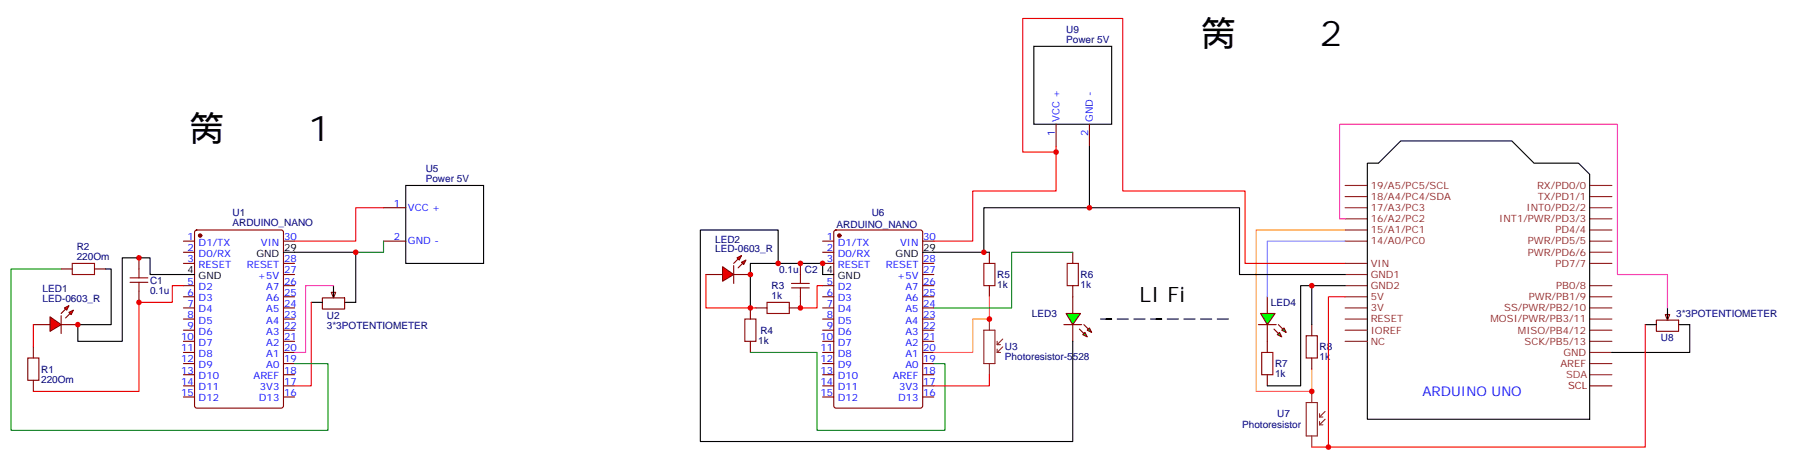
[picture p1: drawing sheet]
<svg xmlns="http://www.w3.org/2000/svg" width="569mm" height="146mm" viewBox="0 0 569 146" stroke-linecap="round" stroke-linejoin="round" font-family="sans-serif">
<g fill="none" stroke="#870000" stroke-width=".35">
<path d="M58.2 76.4h3.5M58.2 79.9h3.5M62 73.1l.4-.2h26.9l.6 .4 .1 55.3-.5 .7h-27.1l-.6-.4-.1-55.3zM90 76.4h3.5M58.2 83.5h3.5M58.2 90.5h3.5M58.2 94.1h3.5M58.2 97.6h3.5M90 83.5h3.5M90 90.5h3.5M90 94.1h3.5M90 97.6h3.5"/>
<path d="M90 87h3.5M10.6 109.9v3.6M58.2 101.1h3.5M58.2 104.6h3.5M58.2 108.2h3.5M58.2 111.7h3.5M58.2 115.2h3.5M58.2 118.7h3.5M90 101.1h3.5M90 104.6h3.5M90 108.2h3.5M90 111.7h3.5"/>
<path d="M90 115.2h3.5M90 118.7h3.5M10.6 120.5v3.5M58.2 122.3h3.5M58.2 125.8h3.5M90 122.3h3.5M90 125.8h3.5"/>
</g>
<circle cx="63.5" cy="74.6" r=".53" fill="#870000" stroke="#870000" stroke-width=".35"/>
<path d="M90 79.9h3.5M58.2 87h3.5" fill="none" stroke="#000" stroke-width=".35"/>
<path d="M8.8 113.5h3.5v7h-3.5z" fill="none" stroke="#a10000" stroke-width=".35"/>
<g fill="#f00" stroke="#870000" stroke-width=".35">
<path d="M15.9 100.4l3.5 2.5-3.5 2.1z"/>
<path d="M19.4 100v5.7z"/>
</g>
<g fill="#870000" stroke="#870000" stroke-width=".35">
<path d="M20.8 97.9l-1.4 1.4z"/>
<path d="M20.8 100.8l1.4-1.5z"/>
</g>
<g fill="#f00" stroke="#870000" stroke-width=".35">
<path d="M20.5 97.6l1.4-.7-.7 1.4z"/>
<path d="M21.9 99l1.4-.7-.7 1.4z"/>
</g>
<path d="M10.6 102.9h5.3M19.4 102.9h5.3" fill="none" stroke="#870000" stroke-width=".35"/>
<path d="M58.2 90.5h-3.5v5.3h-10.6v28.2h-33.5M10.6 102.9v7" fill="none" stroke="#f00" stroke-width=".35"/>
<path d="M105.1 92.6h1.4l-.7 1.8z" fill="#f0f0f0" stroke="#870000" stroke-width=".35"/>
<g fill="none" stroke="#870000" stroke-width=".35">
<path d="M121.7 65.8h7.1M121.7 76.4h7.1M261.1 76.4h3.5M261.1 79.9h3.5M264.8 73.1l.5-.2h26.8l.7 .4v55.3l-.5 .7h-27l-.7-.4v-55.3zM292.8 76.4h3.5M19.4 85.2h3.5M30 85.2h3.5M44.1 81.7v3.5M44.1 92.3v3.5M102.3 94.4h7.1v3.5h-7.1zM105.8 91.9v1.8"/>
<path d="M261.1 83.5h3.5M261.1 90.5h3.5M261.1 94.1h3.5M261.1 97.6h3.5M292.8 83.5h3.5M292.8 90.5h3.5M292.8 94.1h3.5M292.8 97.6h3.5M292.8 87h3.5M261.1 101.1h3.5M261.1 104.6h3.5M261.1 108.2h3.5"/>
<path d="M261.1 111.7h3.5M261.1 115.2h3.5M261.1 118.7h3.5M292.8 101.1h3.5M292.8 104.6h3.5M292.8 108.2h3.5M292.8 111.7h3.5M292.8 115.2h3.5M292.8 118.7h3.5M261.1 122.3h3.5M261.1 125.8h3.5M292.8 122.3h3.5"/>
<path d="M292.8 125.8h3.5"/>
</g>
<path d="M128.8 58.8h24.7v24.7h-24.7zM93.5 79.9h19.4v15.9h-3.5M292.8 79.9h3.5M98.8 95.8h3.5M105.8 90.5v3.6M261.1 87h3.5" fill="none" stroke="#000" stroke-width=".35"/>
<path d="M121.7 65.8h-8.8v10.6h-19.4M98.8 95.8v26.5h-5.3" fill="none" stroke="#f00" stroke-width=".35"/>
<path d="M105.8 90.5h-8.8v21.2h-3.5" fill="none" stroke="#f0f" stroke-width=".35"/>
<path d="M22.9 83.5h7.1v3.5h-7.1zM41.3 89.5h5.6M41.3 88.1h5.6M44.1 85.2v2.9M44.1 89.5v2.8" fill="none" stroke="#a10000" stroke-width=".35"/>
<path d="M121.7 76.4v3.5h-8.8" fill="none" stroke="#008700" stroke-width=".35"/>
<circle cx="266.3" cy="74.6" r=".53" fill="#870000" stroke="#870000" stroke-width=".35"/>
<g fill="#f00" stroke="#870000" stroke-width=".35">
<path d="M229.3 84.5l3.5 2.5-3.5 2.1z"/>
<path d="M232.8 84.2v5.6z"/>
</g>
<g fill="#870000" stroke="#870000" stroke-width=".35">
<path d="M234.2 82.1l-1.4 1.4z"/>
<path d="M234.2 84.9l1.5-1.4z"/>
</g>
<g fill="#f00" stroke="#870000" stroke-width=".35">
<path d="M233.9 81.7l1.4-.7-.7 1.4z"/>
<path d="M235.3 83.1l1.4-.7-.7 1.4z"/>
</g>
<path d="M314 79.9v3.6M224 87h5.3M232.8 87h5.3M238.1 97.6v3.5M314 90.5v3.6M340.4 94.1v5.2M238.1 108.2v3.5M340.4 102.9v5.3" fill="none" stroke="#870000" stroke-width=".35"/>
<path d="M296.3 79.9h17.7M261.1 87v-3.5h-23v14.1" fill="none" stroke="#000" stroke-width=".35"/>
<path d="M312.2 83.5h3.5v7h-3.5zM236.4 101.1h3.5v7.1h-3.5z" fill="none" stroke="#a10000" stroke-width=".35"/>
<path d="M238.1 111.7h21.2v24.7h40.6v-21.2h-3.6" fill="none" stroke="#008700" stroke-width=".35"/>
<path d="M312.2 104.6h3.5v10.6h-3.5zM314 101.1v3.5M314 115.2v3.5M316.4 109.2h1.1M316.4 108.2v1M316.4 110.6v1.1M316.4 111.7h1.1M318.2 107.5l-1.8 1.7M318.2 109.9l-1.8 1.8" fill="none" stroke="#8c2424" stroke-width=".35"/>
<path d="M314 94.1v7h-5.3v10.6h-12.4" fill="none" stroke="#f90" stroke-width=".35"/>
<path d="M314 118.7v3.6h-17.7" fill="none" stroke="#f00" stroke-width=".35"/>
<g fill="#0f0" stroke="#870000" stroke-width=".35">
<path d="M343.6 106l.7-.7 .7 1.5z"/>
<path d="M345.7 103.9l.7 1.4-1.4-.7z"/>
</g>
<g fill="#870000" stroke="#870000" stroke-width=".35">
<path d="M342.5 104.3l1.5 1.4z"/>
<path d="M344 102.9l1.4 1.4z"/>
</g>
<path d="M337.6 102.9h5.7z" fill="#f00" stroke="#870000" stroke-width=".35"/>
<path d="M338.3 99.3h4.6l-2.5 3.6z" fill="#0f0" stroke="#870000" stroke-width=".35"/>
<path d="M243.4 95.8h7.1v3.5h-7.1zM251.2 91.2h5.6M251.2 89.8h5.6M254 87v2.8M254 91.2v2.9M338.7 83.5h3.5v7h-3.5z" fill="none" stroke="#a10000" stroke-width=".35"/>
<path d="M340.4 79.9v3.6M239.9 97.6h3.5M254 94.1v3.5h-3.5M254 83.5v3.5M340.4 90.5v3.6M402.2 94.1v5.2M402.2 102.9v5.3" fill="none" stroke="#870000" stroke-width=".35"/>
<path d="M224 87v10.6h15.9M261.1 90.5h-1.8v7.1h-5.3" fill="none" stroke="#f00" stroke-width=".35"/>
<path d="M433.9 51.7h3.5l7.1-7h35.3l7 7h14.1l3.6 3.5v77.7h-70.6zM33.5 85.2h1.8v17.7h-10.6v5.3h14.1v-26.5h8.8v5.3h10.6M246.9 83.5v-10.6h-24.7v67h118.2v-31.7" fill="none" stroke="#000" stroke-width=".35"/>
<path d="M340.4 79.9h-19.4v17.7h-24.7M19.4 85.2h-15.9v51.2h100.6v-21.2h-10.6" fill="none" stroke="#008700" stroke-width=".35"/>
<g fill="none" stroke="#8c2424" stroke-width=".35">
<path d="M426.9 58.8h7M504.5 58.8h7M426.9 62.3h7M426.9 65.8h7M426.9 69.4h7M426.9 72.9h7M426.9 76.4h7M504.5 62.3h7M504.5 65.8h7M504.5 69.4h7M504.5 72.9h7M504.5 76.4h7"/>
<path d="M504.5 79.9h7M426.9 83.5h7M426.9 90.5h7M426.9 94.1h7M426.9 97.6h7M426.9 87h7M504.5 83.5h7M504.5 90.5h7M504.5 94.1h7M504.5 97.6h7M426.9 101.1h7M426.9 104.6h7"/>
<path d="M426.9 108.2h7M504.5 101.1h7M504.5 104.6h7M504.5 108.2h7M504.5 111.7h7M504.5 115.2h7"/>
</g>
<path d="M504.5 118.7h7" fill="none" stroke="#933" stroke-width=".35"/>
<path d="M504.5 122.3h7" fill="none" stroke="#900" stroke-width=".35"/>
<g fill="#0f0" stroke="#870000" stroke-width=".35">
<path d="M406 105.3l.8 1.5-1.5-.8z"/>
<path d="M406.8 104.6l.7-.7 .7 1.4z"/>
</g>
<g fill="#870000" stroke="#870000" stroke-width=".35">
<path d="M404.3 104.3l1.4 1.4z"/>
<path d="M405.7 102.9l1.4 1.4z"/>
</g>
<path d="M399.3 102.9h5.7z" fill="#f00" stroke="#870000" stroke-width=".35"/>
<path d="M400 99.3h4.6l-2.4 3.6z" fill="#0f0" stroke="#870000" stroke-width=".35"/>
<path d="M426.9 76.4h-24.7v17.7" fill="none" stroke="#96f" stroke-width=".35"/>
<path d="M400.4 111.7h3.5v7h-3.5zM414.5 106.4h3.5v7.1h-3.5z" fill="none" stroke="#a10000" stroke-width=".35"/>
<path d="M402.2 108.2v3.5M402.2 118.7v3.6M416.3 102.9v3.5M416.3 113.5v3.5" fill="none" stroke="#870000" stroke-width=".35"/>
<path d="M416.3 90.5v12.4M426.9 90.5h-14.2v31.8h-10.5" fill="none" stroke="#000" stroke-width=".35"/>
<path d="M426.9 72.9h-28.3v51.1h17.7v-7" fill="none" stroke="#f90" stroke-width=".35"/>
<path d="M414.5 127.6h3.5v10.5h-3.5zM416.3 124v3.6M416.3 138.1v3.6M418.7 132.2h1.1M418.7 131.1v1.1M418.7 133.6v1M418.7 134.6h1.1M420.5 130.4l-1.8 1.8M420.5 132.9l-1.8 1.7" fill="none" stroke="#8c2424" stroke-width=".35"/>
<path d="M426.9 94.1h-5.3v47.6h-5.3" fill="none" stroke="#f00" stroke-width=".35"/>
<path d="M528.5 99.7h1.4l-.7 1.8z" fill="#f0f0f0" stroke="#870000" stroke-width=".35"/>
<path d="M335.1 39.4v7M345.7 39.4v7M529.2 99v1.8M525.6 101.5h7.1v3.5h-7.1z" fill="none" stroke="#870000" stroke-width=".35"/>
<g fill="none" stroke="#000" stroke-width=".35">
<path d="M328.1 14.7h24.7v24.7h-24.7zM345.7 46.4v19.4h-33.5v14.1M345.7 65.8h47.6v21.2h33.6M529.2 97.6v3.5M349.2 101.1h3.6h-1.8M354.5 101.1h3.6M359.8 101.1h3.6M365.1 101.1h3.6h-1.8M370.4 101.1h3.5M375.7 101.1h3.5M381 101.1h3.5M386.3 101.1h3.5"/>
<path d="M522.1 102.9h3.5M532.7 102.9h3.5v8.8h-24.7"/>
</g>
<path d="M335.1 46.4v14.1h-26.4v15.9h-12.4M335.1 48.2h-10.5v-42.3h31.7v54.6h38.8v23h31.8M522.1 102.9v38.8h-100.5" fill="none" stroke="#f00" stroke-width=".35"/>
<path d="M426.9 69.4h-1.8v-30h88.2v47.6h15.9v10.6" fill="none" stroke="#f0f" stroke-width=".35"/>
<g fill="#c00">
<circle cx="112.9" cy="79.9" r=".88"/>
<circle cx="44.1" cy="95.8" r=".88"/>
<circle cx="238.1" cy="87" r=".88"/>
<circle cx="314" cy="101.1" r=".88"/>
<circle cx="24.7" cy="102.9" r=".88"/>
<circle cx="44.1" cy="81.7" r=".88"/>
<circle cx="238.1" cy="97.6" r=".88"/>
<circle cx="261.1" cy="83.5" r=".88"/>
<circle cx="246.9" cy="83.5" r=".88"/>
<circle cx="254" cy="97.6" r=".88"/>
<circle cx="254" cy="83.5" r=".88"/>
<circle cx="416.3" cy="90.5" r=".88"/>
<circle cx="416.3" cy="124" r=".88"/>
<circle cx="312.2" cy="79.9" r=".88"/>
<circle cx="345.7" cy="65.8" r=".88"/>
<circle cx="335.1" cy="48.2" r=".88"/>
<circle cx="421.6" cy="141.7" r=".88"/>
</g>
<g font-size="11.3">
<text x="381" y="14.7">䇤ὂ됢 2</text>
<text x="60" y="44.7">䇤ὂ됢 1</text>
</g>
<text font-size="6.7" x="361.6" y="95.8">LI Fi</text>
<text font-size="4.2" fill="#00f" x="451.4" y="125.5">ARDUINO UNO</text>
<g font-size="3.2" fill="#000080">
<text x="338.3" y="10.4">U9</text>
<text x="338.3" y="13.6">Power 5V</text>
<text x="135.1" y="57.7">Power 5V</text>
<text x="135.1" y="54.5">U5</text>
<text x="73.8" y="71.7">ARDUINO_NANO</text>
<text x="73.8" y="68.6">U1</text>
<text x="276.6" y="68.6">U6</text>
<text x="227" y="76.9">LED2</text>
<text x="265.5" y="72.2">ARDUINO_NANO</text>
<text x="24.4" y="82.4">220Om</text>
<text x="24.4" y="79.2">R2</text>
<text x="227" y="79.9">LED-0603_R</text>
<text x="47.6" y="89.9">C1</text>
<text x="247.3" y="86.4">0.1u</text>
<text x="255.4" y="86.4">C2</text>
<text x="316.4" y="88.1">R5</text>
<text x="342.9" y="88.1">R6</text>
<text x="13.5" y="95.8">LED-0603_R</text>
<text x="13.5" y="92.6">LED1</text>
<text x="47.6" y="93.1">0.1u</text>
<text x="244.8" y="94.8">1k</text>
<text x="244.8" y="91.6">R3</text>
<text x="316.4" y="91.3">1k</text>
<text x="342.9" y="91.3">1k</text>
<text x="103.7" y="101">U2</text>
<text x="327.5" y="100.5">LED3</text>
<text x="403.3" y="96.9">LED4</text>
<text x="531.9" y="100.5">3*3POTENTIOMETER</text>
<text x="103.7" y="104.2">3*3POTENTIOMETER</text>
<text x="241.3" y="105.8">R4</text>
<text x="240.6" y="109">1k</text>
<text x="318.9" y="111.1">U3</text>
<text x="418.7" y="111.1">R8</text>
<text x="527.1" y="108">U8</text>
<text x="13.1" y="118.1">R1</text>
<text x="318.9" y="114.2">Photoresistor-5528</text>
<text x="404.6" y="119.5">1k</text>
<text x="404.6" y="116.4">R7</text>
<text x="418.7" y="114.2">1k</text>
<text x="13.1" y="121.3">220Om</text>
<text x="394.2" y="135.8">Photoresistor</text>
<text x="405.4" y="132.2">U7</text>
</g>
<g font-size="3.2" fill="#00f">
<text x="336.2" y="38.7" transform="rotate(-90 336.2 38.7)">VCC +</text>
<text x="346.8" y="38.7" transform="rotate(-90 346.8 38.7)">GND -</text>
<text x="334.8" y="43.2" transform="rotate(-90 334.8 43.2)">1</text>
<text x="345.4" y="43.2" transform="rotate(-90 345.4 43.2)">2</text>
<text x="125" y="65.5">1</text>
<text x="129.5" y="66.9">VCC +</text>
<text x="59.5" y="76.1">1</text>
<text x="63" y="77.8">D1/TX</text>
<text x="82.8" y="77.8">VIN</text>
<text x="90.1" y="76.1">30</text>
<text x="125" y="76.1">2</text>
<text x="129.5" y="77.5">GND -</text>
<text x="262.4" y="76.1">1</text>
<text x="265.9" y="77.8">D1/TX</text>
<text x="285.6" y="77.8">VIN</text>
<text x="293" y="76.1">30</text>
<text x="59.5" y="79.6">2</text>
<text x="59.5" y="83.1">3</text>
<text x="63" y="81.4">D0/RX</text>
<text x="90.1" y="83.1">28</text>
<text x="262.4" y="79.6">2</text>
<text x="262.4" y="83.1">3</text>
<text x="265.9" y="81.4">D0/RX</text>
<text x="293" y="83.1">28</text>
<text x="63" y="84.9">RESET</text>
<text x="78.3" y="84.9">RESET</text>
<text x="81.9" y="88.4">+5V</text>
<text x="90.1" y="86.6">27</text>
<text x="265.9" y="84.9">RESET</text>
<text x="281.2" y="84.9">RESET</text>
<text x="284.7" y="88.4">+5V</text>
<text x="293" y="86.6">27</text>
<text x="59.5" y="90.2">5</text>
<text x="59.5" y="93.7">6</text>
<text x="63" y="91.9">D2</text>
<text x="63" y="95.5">D3</text>
<text x="84.5" y="95.5">A6</text>
<text x="84.5" y="91.9">A7</text>
<text x="90.1" y="93.7">25</text>
<text x="90.1" y="90.2">26</text>
<text x="262.4" y="90.2">5</text>
<text x="262.4" y="93.7">6</text>
<text x="265.9" y="91.9">D2</text>
<text x="265.9" y="95.5">D3</text>
<text x="287.3" y="95.5">A6</text>
<text x="287.3" y="91.9">A7</text>
<text x="293" y="93.7">25</text>
<text x="293" y="90.2">26</text>
<text x="59.5" y="97.2">7</text>
<text x="59.5" y="100.8">8</text>
<text x="63" y="99">D4</text>
<text x="84.5" y="99">A5</text>
<text x="90.1" y="100.8">23</text>
<text x="90.1" y="97.2">24</text>
<text x="262.4" y="97.2">7</text>
<text x="262.4" y="100.8">8</text>
<text x="265.9" y="99">D4</text>
<text x="287.3" y="99">A5</text>
<text x="293" y="100.8">23</text>
<text x="293" y="97.2">24</text>
<text x="57.5" y="107.8">10</text>
<text x="59.5" y="104.3">9</text>
<text x="63" y="102.5">D5</text>
<text x="63" y="106">D6</text>
<text x="84.5" y="106">A3</text>
<text x="84.5" y="102.5">A4</text>
<text x="90.1" y="107.8">21</text>
<text x="90.1" y="104.3">22</text>
<text x="260.4" y="107.8">10</text>
<text x="262.4" y="104.3">9</text>
<text x="265.9" y="102.5">D5</text>
<text x="265.9" y="106">D6</text>
<text x="287.3" y="106">A3</text>
<text x="287.3" y="102.5">A4</text>
<text x="293" y="107.8">21</text>
<text x="293" y="104.3">22</text>
<text x="57.5" y="111.3">11</text>
<text x="63" y="109.6">D7</text>
<text x="63" y="113.1">D8</text>
<text x="84.5" y="113.1">A1</text>
<text x="84.5" y="109.6">A2</text>
<text x="90.1" y="111.3">20</text>
<text x="260.4" y="111.3">11</text>
<text x="265.9" y="109.6">D7</text>
<text x="265.9" y="113.1">D8</text>
<text x="287.3" y="113.1">A1</text>
<text x="287.3" y="109.6">A2</text>
<text x="293" y="111.3">20</text>
<text x="57.5" y="114.9">12</text>
<text x="57.5" y="118.4">13</text>
<text x="63" y="116.6">D9</text>
<text x="84.5" y="116.6">A0</text>
<text x="90.1" y="118.4">18</text>
<text x="90.1" y="114.9">19</text>
<text x="260.4" y="114.9">12</text>
<text x="260.4" y="118.4">13</text>
<text x="265.9" y="116.6">D9</text>
<text x="287.3" y="116.6">A0</text>
<text x="293" y="118.4">18</text>
<text x="293" y="114.9">19</text>
<text x="57.5" y="121.9">14</text>
<text x="57.5" y="125.4">15</text>
<text x="63" y="120.2">D10</text>
<text x="63" y="123.7">D11</text>
<text x="80.4" y="120.2">AREF</text>
<text x="82.5" y="123.7">3V3</text>
<text x="90.1" y="125.4">16</text>
<text x="90.1" y="121.9">17</text>
<text x="260.4" y="121.9">14</text>
<text x="260.4" y="125.4">15</text>
<text x="265.9" y="120.2">D10</text>
<text x="265.9" y="123.7">D11</text>
<text x="283.3" y="120.2">AREF</text>
<text x="285.3" y="123.7">3V3</text>
<text x="293" y="125.4">16</text>
<text x="293" y="121.9">17</text>
<text x="63" y="127.2">D12</text>
<text x="82.2" y="127.2">D13</text>
<text x="265.9" y="127.2">D12</text>
<text x="285" y="127.2">D13</text>
</g>
<g font-size="3.2" fill="#8d2323">
<text x="435" y="59.8">19/A5/PC5/SCL</text>
<text x="487.8" y="59.8">RX/PD0/0</text>
<text x="435" y="63.4">18/A4/PC4/SDA</text>
<text x="488" y="63.4">TX/PD1/1</text>
<text x="435" y="66.9">17/A3/PC3</text>
<text x="435" y="70.4">16/A2/PC2</text>
<text x="475.8" y="70.4">INT1/PWR/PD3/3</text>
<text x="484.5" y="66.9">INT0/PD2/2</text>
<text x="435" y="73.9">15/A1/PC1</text>
<text x="435" y="77.5">14/A0/PC0</text>
<text x="484.9" y="77.5">PWR/PD5/5</text>
<text x="493.6" y="73.9">PD4/4</text>
<text x="484.9" y="81">PWR/PD6/6</text>
<text x="435" y="84.5">VIN</text>
<text x="435" y="88.1">GND1</text>
<text x="493.6" y="84.5">PD7/7</text>
<text x="435" y="91.6">GND2</text>
<text x="435" y="95.1">5V</text>
<text x="485.2" y="95.1">PWR/PB1/9</text>
<text x="493.9" y="91.6">PB0/8</text>
<text x="435" y="98.6">3V</text>
<text x="477.4" y="98.6">SS/PWR/PB2/10</text>
<text x="435" y="102.2">RESET</text>
<text x="435" y="105.7">IOREF</text>
<text x="473" y="102.2">MOSI/PWR/PB3/11</text>
<text x="481.7" y="105.7">MISO/PB4/12</text>
<text x="435" y="109.2">NC</text>
<text x="483.8" y="109.2">SCK/PB5/13</text>
<text x="496.1" y="112.7">GND</text>
<text x="495.2" y="116.3">AREF</text>
</g>
<g font-size="3.2">
<text x="81.4" y="81.4">GND</text>
<text x="90.1" y="79.6">29</text>
<text x="284.2" y="81.4">GND</text>
<text x="293" y="79.6">29</text>
<text x="59.5" y="86.6">4</text>
<text x="63" y="88.4">GND</text>
<text x="262.4" y="86.6">4</text>
<text x="265.9" y="88.4">GND</text>
</g>
<text font-size="3.2" fill="#933" x="497" y="119.8">SDA</text>
<text font-size="3.2" fill="#900" x="497.6" y="123.3">SCL</text>
</svg>
